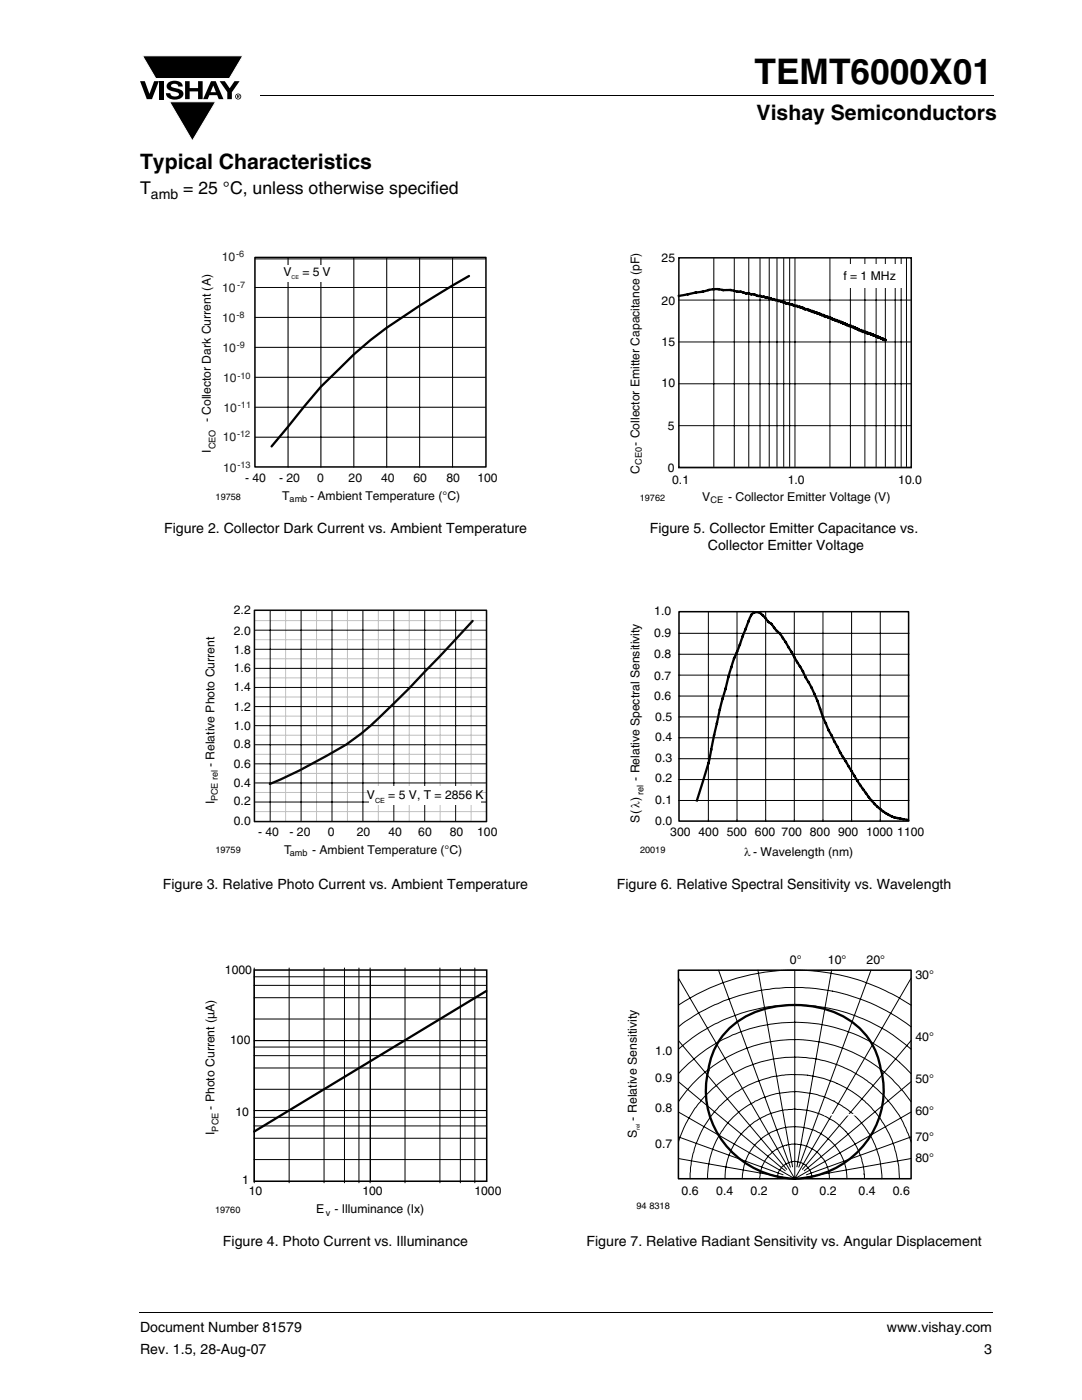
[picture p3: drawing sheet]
<svg xmlns="http://www.w3.org/2000/svg" width="216mm" height="279mm" viewBox="0 0 216 279" stroke-linecap="round" stroke-linejoin="round" font-family="sans-serif">
<g fill="#000">
<path d="M27.9 16.2h1l.9 2.5 1-2.5h.9l-1.4 3.6h-1zM28.4 11.1h20.1l-2.7 4.6h-14.7zM31.9 16.2h.9v3.6h-.9zM33.6 16.5a2.1 2.1 0 0 1 2.8 .3l.1 .5h-.9a.79 .79 0 0 0-.7-.6 .79 .79 0 0 0-.8 .4l.3 .3 1 .3a1.08 1.08 0 0 1 1.2 1 1.08 1.08 0 0 1-1.1 1.1 1.73 1.73 0 0 1-2.4-1.2h.9a.96 .96 0 0 0 .8 .7 .96 .96 0 0 0 .9-.5 1.31 1.31 0 0 0-1.2-.6 1.03 1.03 0 0 1-1.1-.5 1.03 1.03 0 0 1 .2-1.2zM36.9 16.2h.9v1.4h1.7v-1.4h.9v3.6h-.9v-1.6h-1.7v1.6h-.9zM43.8 16.2h1.1l.9 1.4 1-1.4h1l-1.5 2.2v1.4h-.9v-1.4zM51.9 18.9v.2zM33.8 20.3h9.2l-4.6 7.8zM27.9 261.9v.2z"/>
<path d="M42.6 17.1l-.6 1.3h1.1zM42.1 16.2h.9l1.6 3.6h-1l-.3-.8h-1.5l-.3 .8h-1z"/>
<path d="M47.4 19v.2h.2v-.1zM47.3 18.9l.4 .1 .1 .1-.2 .2 .2 .3-.3-.3-.1 .3h-.1zM47.1 19.3a.46 .46 0 0 0 .9 0 .46 .46 0 0 0-.9 0zM46.9 19.3a.6 .6 0 0 1 1.2 0 .6 .6 0 0 1-1.2 0z"/>
</g>
<path d="M28.4 11.1h20.1l-2.7 4.6h-14.7zM33.8 20.3h9.2l-4.6 7.8z" fill="none" stroke="#fff" stroke-width=".2"/>
<path d="M51.9 19h146.4M27.9 262h170.1" fill="none" stroke="#000" stroke-width=".2"/>
<path d="M40 49.8h59.3v50.8h-59.3z" fill="#fff"/>
<path d="M50.9 51.7h46" fill="none" stroke="#050504" stroke-width=".2"/>
<path d="M57.5 51.4v41.8zM64 51.4v41.8zM70.6 51.4v41.8zM77.2 51.4v41.8zM83.7 51.4v41.8zM90.3 51.4v41.8zM50.9 87.2h46zM50.9 81.3h46zM50.9 75.3h46zM50.9 69.3h46zM50.9 63.3h46zM50.9 57.4h46z" fill="#050504"/>
<path d="M50.9 57.4h46M57.5 51.4v41.8M64 51.4v41.8M70.6 51.4v41.8M77.2 51.4v41.8M83.7 51.4v41.8M90.3 51.4v41.8M50.9 75.3h46M50.9 69.3h46M50.9 63.3h46M50.9 87.2h46M50.9 81.3h46" fill="none" stroke="#050504" stroke-width=".2"/>
<path d="M93.6 55.1a169.7 169.7 0 0 0-19.7 12.8l-3.3 2.8-6.6 6.5-9.8 11.9" fill="none" stroke="#000" stroke-width=".46"/>
<g fill="#fff">
<path d="M51.7 53h14.5v3.2h-14.5z"/>
<path d="M56.8 53.7h1.3v.9h-1.3z"/>
</g>
<path d="M50.9 51.4h46.1v41.8h-46.1z" fill="none" stroke="#000" stroke-width=".3"/>
<path d="M40.7 120.4h58.6v50.8h-58.6z" fill="#fff"/>
<g fill="none" stroke="#c0bfbf" stroke-width=".2">
<path d="M50.8 139.1h46.3M50.8 135.3h46.3M50.8 131.5h46.3M50.8 127.7h46.3M50.8 123.9h46.3M57 122v41.9M63.2 122v41.9M69.3 122v41.9M75.5 122v41.9M81.7 122v41.9M87.8 122v41.9M94 122v41.9"/>
<path d="M50.8 158.2h46.3M50.8 154.4h46.3M50.8 150.5h46.3M50.8 146.7h46.3M50.8 142.9h46.3M50.8 162h46.3"/>
</g>
<g fill="none" stroke="#050504" stroke-width=".2">
<path d="M50.8 137.2h46.3M50.8 133.4h46.3M50.8 129.6h46.3M50.8 125.8h46.3M53.9 122v41.9M60.1 122v41.9M66.2 122v41.9M72.4 122v41.9M78.6 122v41.9M84.7 122v41.9M90.9 122v41.9M50.8 156.3h46.3"/>
<path d="M50.8 152.4h46.3M50.8 148.6h46.3M50.8 144.8h46.3M50.8 141h46.3M50.8 160.1h46.3"/>
</g>
<path d="M94.3 123.9l-12.6 13.5a136 136 0 0 1-9.6 9 53.5 53.5 0 0 1-7.7 4.8l-1.1 .7a88 88 0 0 1-9.5 4.6" fill="none" stroke="#050504" stroke-width=".46"/>
<path d="M73.6 157h22.3v3.7h-22.3z" fill="#fff"/>
<path d="M50.8 121.8h46.3v42.2h-46.3z" fill="none" stroke="#050504" stroke-width=".3"/>
<path d="M40.7 192.3h59.4v50.7h-59.4z" fill="#fff"/>
<g fill="none" stroke="#000" stroke-width=".2">
<path d="M50.7 199.1h46.4M50.7 196.7h46.4M50.7 194.9h46.4M50.7 193.2v42.9M57.7 193.2v42.9M64.7 193.2v42.9M68.7 193.2v42.9M71.6 193.2v42.9M73.8 193.2v42.9M73.9 193.6v42.1M80.8 193.2v42.9M87.8 193.2v42.9"/>
<path d="M91.9 193.2v42.9M94.7 193.2v42.9M50.7 217.4h46.4M50.7 213.1h46.4M50.7 210.7h46.4M50.7 209h46.4M50.7 203.4h46.4M50.7 207.6h46.4M50.7 207.7h46.4M50.7 231.4h46.4M50.7 227.2h46.4M50.7 224.7h46.4"/>
<path d="M50.7 223h46.4M50.7 221.6h46.4M50.7 221.7h46.4"/>
</g>
<path d="M50.7 193.6h46.4v42.1h-46.4z" fill="none" stroke="#000" stroke-width=".3"/>
<path d="M97 197.8l-46.3 28" fill="none" stroke="#000" stroke-width=".46"/>
<path d="M125.5 50.1h58.5v50.7h-58.5z" fill="#fff"/>
<g fill="none" stroke="#050504" stroke-width=".2">
<path d="M135.5 59.9h46.3M142.4 51.5v41.8M146.5 51.5v41.8M149.4 51.5v41.8M151.7 51.5v41.8M153.5 51.5v41.8M155 51.5v41.8M156.4 51.5v41.8M157.6 51.5v41.8M158.6 51.5v41.8M165.6 51.5v41.8M169.7 51.5v41.8"/>
<path d="M172.6 51.5v41.8M174.8 51.5v41.8M176.7 51.5v41.8M178.6 51.5v41.8M179.8 51.5v41.8M180.9 51.5v41.8M135.5 76.6h46.3M135.5 68.2h46.3M135.5 85h46.3M135.5 93.3h46.3"/>
</g>
<path d="M135.5 93.3h46.3" fill="none" stroke="#818180" stroke-width=".29"/>
<g fill="none" stroke="#000" stroke-width=".46">
<path d="M135.5 59.1l4.4-.8a8.6 8.6 0 0 1 4.8-.4h1.1l4.6 .8 .8 .4 3.8 .8 1.9 .7 1.1 .1 .6 .4 1.5 .3 .5 .3h.5l1.5 .7 .9 .2 1.3 .6 .9 .2 .4 .3h.3l.2 .2 .7 .2 .2 .1 .7 .2 .1 .2h.3l.5 .3 .7 .2 .1 .1h.4v.2h.3l.1 .2h.3l.5 .3h.3l.5 .3h.4v.2M172.7 66.4h.1M172.8 66.4l1.3 .4M174.1 66.8h.1M174.1 66.8l.9 .4M174.3 66.9h.1M174.5 67h.1M175 67.2h.1M175.1 67.2l.4 .2M175.5 67.4h.1M175.6 67.4l.2 .1M175.8 67.5h.1"/>
<path d="M175.9 67.5v.1M175.9 67.6h.1M176 67.6h.1M176.1 67.6h.1M176.1 67.6l.2 .1M176.2 67.7h.1M176.3 67.7h.1M176.3 67.7l.3 .1M176.6 67.8l.1 .1M176.7 67.9h.1"/>
</g>
<path d="M135.5 51.5h46.3v41.8h-46.3z" fill="none" stroke="#050504" stroke-width=".3"/>
<g fill="#fff">
<path d="M166.9 52.8h13.8v4.6h-13.8z"/>
<path d="M125.5 120.7h58.9v50.8h-58.9z"/>
</g>
<path d="M135.5 122.1h45.8v41.8h-45.8z" fill="none" stroke="#000" stroke-width=".3"/>
<g fill="none" stroke="#000" stroke-width=".2">
<path d="M135.6 138.9h45.8M135.6 134.7h45.8M135.6 130.6h45.8M135.6 126.4h45.8M141.3 122.2v41.7M147.1 122.2v41.7M152.8 122.2v41.7M158.5 122.2v41.7M164.2 122.2v41.7M169.9 122.2v41.7M175.6 122.2v41.7M135.6 159.8h45.8"/>
<path d="M135.6 155.6h45.8M135.6 151.4h45.8M135.6 147.2h45.8M135.6 143.1h45.8M181.4 163.6v.3"/>
</g>
<g fill="none" stroke="#050504" stroke-width=".2">
<path d="M135.4 138.9h.2M135.4 134.7h.2M135.4 130.6h.2M135.4 126.4h.2M135.4 159.8h.2M135.4 155.6h.2M135.4 151.4h.2M135.4 147.2h.2M135.4 143.1h.2M147.1 163.6v.3M152.8 163.6v.3M158.5 163.6v.3"/>
<path d="M164.2 163.6v.3"/>
</g>
<path d="M139.1 159.8a83.5 83.5 0 0 0 3.7-14.5l1.1-4.9 1.8-6.5 .8-2.5 2.7-7a3.1 3.1 0 0 1 1.4-2.2h.2a1.77 1.77 0 0 1 1.7 .9l.6 .8a5.4 5.4 0 0 1 1.8 1.9 17.6 17.6 0 0 1 2.9 4.1l2.8 5a39.3 39.3 0 0 1 3.9 8.9l.8 2 2.3 4.3 3.5 5.7a19.3 19.3 0 0 0 6 6.7l1.5 .7 2.8 .5" fill="none" stroke="#000" stroke-width=".46"/>
<path d="M150.5 121.6h1.1v.3h-1.1z" fill="#fff"/>
<path d="M175.8 213.6a17.7 17.7 0 0 1-11.7 20.7 17.7 17.7 0 0 1-21.7-9.7 17.6 17.6 0 0 1-.9-11.9 14.6 14.6 0 0 1 11.4-11.4 21.3 21.3 0 0 1 17.2 2.7 14.1 14.1 0 0 1 5.7 9.6" fill="none" stroke="#000" stroke-width=".46"/>
<path d="M135.4 193.6h46.4v41.6h-46.4z" fill="none" stroke="#000" stroke-width=".31"/>
<g fill="none" stroke="#000" stroke-width=".2">
<path d="M135.4 195.2l23.2 40M143.4 193.6l14.3 39.3M151.2 193.6l6.9 39.3M158.6 193.6v41.6M165.9 193.6l-6.9 39.3M173.8 193.6l-14.4 39.3M181.8 195.2l-23.2 40M135.4 200.6a42 42 0 0 1 46.4 0M135.4 204.9a38.5 38.5 0 0 1 21.4-7.8h3.3a38.6 38.6 0 0 1 21.7 7.8M135.4 209.4l.6-.5a33.7 33.7 0 0 1 8.8-5.6l2.4-.8a34.8 34.8 0 0 1 34.6 6.9M135.4 214.3a31.4 31.4 0 0 1 46.4 0M135.4 219.9a27.9 27.9 0 0 1 46.4 0"/>
<path d="M135.4 215.9l21.3 17.8M135.4 207.7l21.6 25.7M181.8 207.7l-21.7 25.7M181.8 215.9l-21.3 17.8M135.4 227.9l1.5-3.7 1.7-3a24.6 24.6 0 0 1 31.1-7.6l2.6 1.6a25 25 0 0 1 9.5 12.7M135.4 221.9l23.2 13.3M135.4 226.9l20.9 7.6M135.4 231.2l20.7 3.7M137.7 235.2a18.6 18.6 0 0 1 1.3-7.2 21.3 21.3 0 0 1 6.4-9 21.7 21.7 0 0 1 10.6-4.4 21.2 21.2 0 0 1 18.6 7.3l1.1 1.4a21.3 21.3 0 0 1 3.1 6.9l.5 2.5 .2 2.5M141.2 235.2a17.4 17.4 0 0 1 10.2-15.8 17.4 17.4 0 0 1 18.6 2.7l1.1 1.1a17.7 17.7 0 0 1 4.9 12M144.7 235.2a13.9 13.9 0 0 1 13.9-13.8 13.9 13.9 0 0 1 13.9 13.8M148.1 235.2a10.4 10.4 0 0 1 10.4-10.4 10.4 10.4 0 0 1 10.5 10.4"/>
<path d="M151.6 235.2h.1M151.6 235.2a6.5 6.5 0 0 1 2-4.8l.6-.6a8 8 0 0 1 3.7-1.5 7.3 7.3 0 0 1 6.5 3.1 8 8 0 0 1 1.1 3.8M155.1 235.2a3.5 3.5 0 0 1 5.5-2.8l.7 .8a3.5 3.5 0 0 1 .8 2M181.8 221.9l-23.2 13.3M181.8 226.9l-20.9 7.6M181.8 231.2l-20.8 3.7"/>
</g>
<path d="M164.5 222.5h7.5z" fill="#fff"/>
<path d="M164.5 222.5h7.5" fill="none" stroke="#fff" stroke-width=".31"/>
<text font-size="7" x="150.5" y="16.7">TEMT6000X01</text>
<g font-size="4.2">
<text x="151" y="24">Vishay Semiconductors</text>
<text x="27.9" y="33.8">Typical Characteristics</text>
</g>
<g font-size="3.5">
<text x="27.9" y="38.8">T</text>
<text x="36.6" y="38.8">= 25 °C, unless otherwise specified</text>
</g>
<g font-size="2.8">
<text x="30.1" y="39.6">amb</text>
<text x="32.7" y="106.3">Figure 2. Collector Dark Current vs. Ambient Temperature</text>
<text x="129.6" y="106.3">Figure 5. Collector Emitter Capacitance vs.</text>
<text x="141.2" y="109.8">Collector Emitter Voltage</text>
<text x="32.5" y="177.5">Figure 3. Relative Photo Current vs. Ambient Temperature</text>
<text x="123.1" y="177.5">Figure 6. Relative Spectral Sensitivity vs. Wavelength</text>
<text x="44.5" y="248.6">Figure 4. Photo Current vs. Illuminance</text>
<text x="117" y="248.6">Figure 7. Relative Radiant Sensitivity vs. Angular Displacement</text>
<text x="27.9" y="265.9">Document Number 81579</text>
<text x="177" y="265.9">www.vishay.com</text>
<text x="27.9" y="270.1">Rev. 1.5, 28-Aug-07</text>
<text x="196.4" y="270.1">3</text>
</g>
<g font-size="2.5">
<text x="157.6" y="192.5">0°</text>
<text x="165.2" y="192.5">10°</text>
<text x="172.9" y="192.5">20°</text>
<text x="182.7" y="195.4">30°</text>
<text x="182.7" y="207.7">40°</text>
<text x="130.8" y="215.9">0.9</text>
<text x="130.8" y="210.5">1.0</text>
<text x="130.8" y="221.9">0.8</text>
<text x="182.7" y="216.1">50°</text>
<text x="127" y="227.1" transform="rotate(-90 127 227.1)">S</text>
<text x="127" y="223.6" transform="rotate(-90 127 223.6)">- Relative Sensitivity</text>
<text x="182.7" y="222.5">60°</text>
<text x="182.7" y="227.6">70°</text>
<text x="130.8" y="229.2">0.7</text>
<text x="182.7" y="231.9">80°</text>
<text x="136" y="238.4">0.6</text>
<text x="142.9" y="238.4">0.4</text>
<text x="149.8" y="238.4">0.2</text>
<text x="158" y="238.4">0</text>
<text x="163.5" y="238.4">0.2</text>
<text x="171.3" y="238.4">0.4</text>
<text x="178.2" y="238.5">0.6</text>
</g>
<g font-size="2.4" fill="#231f20">
<text x="44.2" y="52.1">10</text>
<text x="44.3" y="58.3">10</text>
<text x="44.3" y="64.3">10</text>
<text x="44.4" y="70.2">10</text>
<text x="44.5" y="76.3">10</text>
<text x="44.6" y="82.1">10</text>
<text x="44.4" y="88">10</text>
<text x="44.5" y="94.2">10</text>
</g>
<g font-size="2.4">
<text x="132" y="52.2">25</text>
<text x="56.6" y="55.1">V</text>
<text x="60.3" y="55.1">= 5</text>
<text x="64.3" y="55.1">V</text>
<text x="168.3" y="55.9">f = 1 MHz</text>
<text x="132" y="60.9">20</text>
<text x="132" y="69.1">15</text>
<text x="132" y="77.3">10</text>
<text x="133.2" y="85.8">5</text>
<text x="133.2" y="94.3">0</text>
<text x="134.1" y="96.5">0.1</text>
<text x="157.2" y="96.5">1.0</text>
<text x="179.2" y="96.5">10.0</text>
<text x="130.5" y="122.8">1.0</text>
<text x="130.5" y="131.3">0.8</text>
<text x="130.5" y="127.2">0.9</text>
<text x="130.5" y="135.7">0.7</text>
<text x="130.5" y="139.8">0.6</text>
<text x="130.7" y="143.8">0.5</text>
<text x="130.7" y="147.9">0.4</text>
<text x="127.6" y="155.9" transform="rotate(-90 127.6 155.9)">- Relative Spectral Sensitivity</text>
<text x="130.7" y="152">0.3</text>
<text x="73.2" y="159.5">V</text>
<text x="77.5" y="159.5">= 5 V, T = 28</text>
<text x="91.5" y="159.5">56 K</text>
<text x="130.7" y="160.5">0.1</text>
<text x="130.7" y="156.1">0.2</text>
<text x="127.6" y="164.2" transform="rotate(-90 127.6 164.2)">S( λ)</text>
<text x="130.7" y="164.6">0.0</text>
<text x="133.8" y="166.8">300 400 500 600 700</text>
<text x="161.6" y="166.8">800 900 1000 1100</text>
<text x="148.5" y="170.9">λ - Wavelength (nm)</text>
<text x="44.9" y="194.4">1000</text>
<text x="45.9" y="208.3">100</text>
<text x="42.8" y="221.4" transform="rotate(-90 42.8 221.4)">- Photo Current (µA)</text>
<text x="42.8" y="226.6" transform="rotate(-90 42.8 226.6)">I</text>
<text x="47" y="222.6">10</text>
<text x="48.3" y="236.3">1</text>
<text x="49.6" y="238.5">10</text>
<text x="72.3" y="238.5">100</text>
<text x="94.7" y="238.5">1000</text>
<text x="63.1" y="242.1">E</text>
<text x="66.7" y="242.1">- Illuminance (Ix)</text>
</g>
<g font-size="2.4" fill="#050504">
<text x="42.1" y="84.3" transform="rotate(-90 42.1 84.3)">- Collector Dark Current (A)</text>
<text x="127.6" y="88.9" transform="rotate(-90 127.6 88.9)">- Collector Emitter Capacitance (pF)</text>
<text x="42.1" y="90.4" transform="rotate(-90 42.1 90.4)">I</text>
<text x="127.6" y="94.5" transform="rotate(-90 127.6 94.5)">C</text>
<text x="48.9" y="96.3">- 40</text>
<text x="55.7" y="96.3">- 20</text>
<text x="56.3" y="99.8">T</text>
<text x="61.9" y="99.8">- Ambient Temperature (°C)</text>
<text x="63.3" y="96.3">0</text>
<text x="69.6" y="96.3">20</text>
<text x="76" y="96.3">40</text>
<text x="82.5" y="96.3">60</text>
<text x="89.1" y="96.3">80</text>
<text x="95.3" y="96.3">100</text>
<text x="140.1" y="100">V</text>
<text x="145.3" y="100">- Collector Emitter Voltage (V)</text>
<text x="46.7" y="122.4">2.2</text>
<text x="46.7" y="130.5">1.8</text>
<text x="46.7" y="126.6">2.0</text>
<text x="46.7" y="134.1">1.6</text>
<text x="46.7" y="141.9">1.2</text>
<text x="46.7" y="138">1.4</text>
<text x="46.7" y="149.4">0.8</text>
<text x="46.7" y="145.8">1.0</text>
<text x="42.8" y="153.1" transform="rotate(-90 42.8 153.1)">- Relative Photo Current</text>
<text x="46.7" y="153.3">0.6</text>
<text x="42.8" y="160.6" transform="rotate(-90 42.8 160.6)">I</text>
<text x="46.7" y="160.7">0.2</text>
<text x="46.7" y="157.2">0.4</text>
<text x="46.7" y="164.6">0.0</text>
<text x="51.5" y="166.8">- 40</text>
<text x="57.8" y="166.8">- 20</text>
<text x="65.4" y="166.8">0</text>
<text x="71.2" y="166.8">20</text>
<text x="77.5" y="166.8">40</text>
<text x="83.5" y="166.8">60</text>
<text x="89.7" y="166.8">80</text>
<text x="95.2" y="166.8">100</text>
<text x="56.7" y="170.4">T</text>
<text x="62.3" y="170.4">- Ambient Temperature (°C)</text>
</g>
<g font-size="1.8" fill="#231f20">
<text x="47.1" y="51.3">-6</text>
<text x="47.3" y="57.5">-7</text>
<text x="47.2" y="63.5">-8</text>
<text x="47.3" y="69.4">-9</text>
<text x="47.4" y="75.6">-10</text>
<text x="47.5" y="81.4">-11</text>
<text x="47.3" y="87.3">-12</text>
<text x="47.4" y="93.4">-13</text>
</g>
<g font-size="1.8" fill="#050504">
<text x="43" y="89.6" transform="rotate(-90 43 89.6)">CEO</text>
<text x="128.1" y="92.8" transform="rotate(-90 128.1 92.8)">CE0</text>
<text x="57.8" y="100.2">amb</text>
<text x="141.8" y="100.4">CE</text>
<text x="43.5" y="159.9" transform="rotate(-90 43.5 159.9)">PCE rel</text>
<text x="57.8" y="170.8">amb</text>
</g>
<g font-size="1.8">
<text x="43" y="99.8">19758</text>
<text x="127.7" y="99.9">19762</text>
<text x="128.4" y="158.6" transform="rotate(-90 128.4 158.6)">rel</text>
<text x="43" y="170.3">19759</text>
<text x="127.7" y="170.3">20019</text>
<text x="43.6" y="225.8" transform="rotate(-90 43.6 225.8)">PCE</text>
<text x="42.9" y="242.1">19760</text>
<text x="65" y="242.6">v</text>
<text x="127" y="241.2">94 8318</text>
</g>
<text font-size="1.4" x="74.8" y="160.3">CE</text>
<g font-size="1.1">
<text x="58.2" y="55.7">CE</text>
<text x="127.7" y="225.5" transform="rotate(-90 127.7 225.5)">rel</text>
</g>
</svg>
